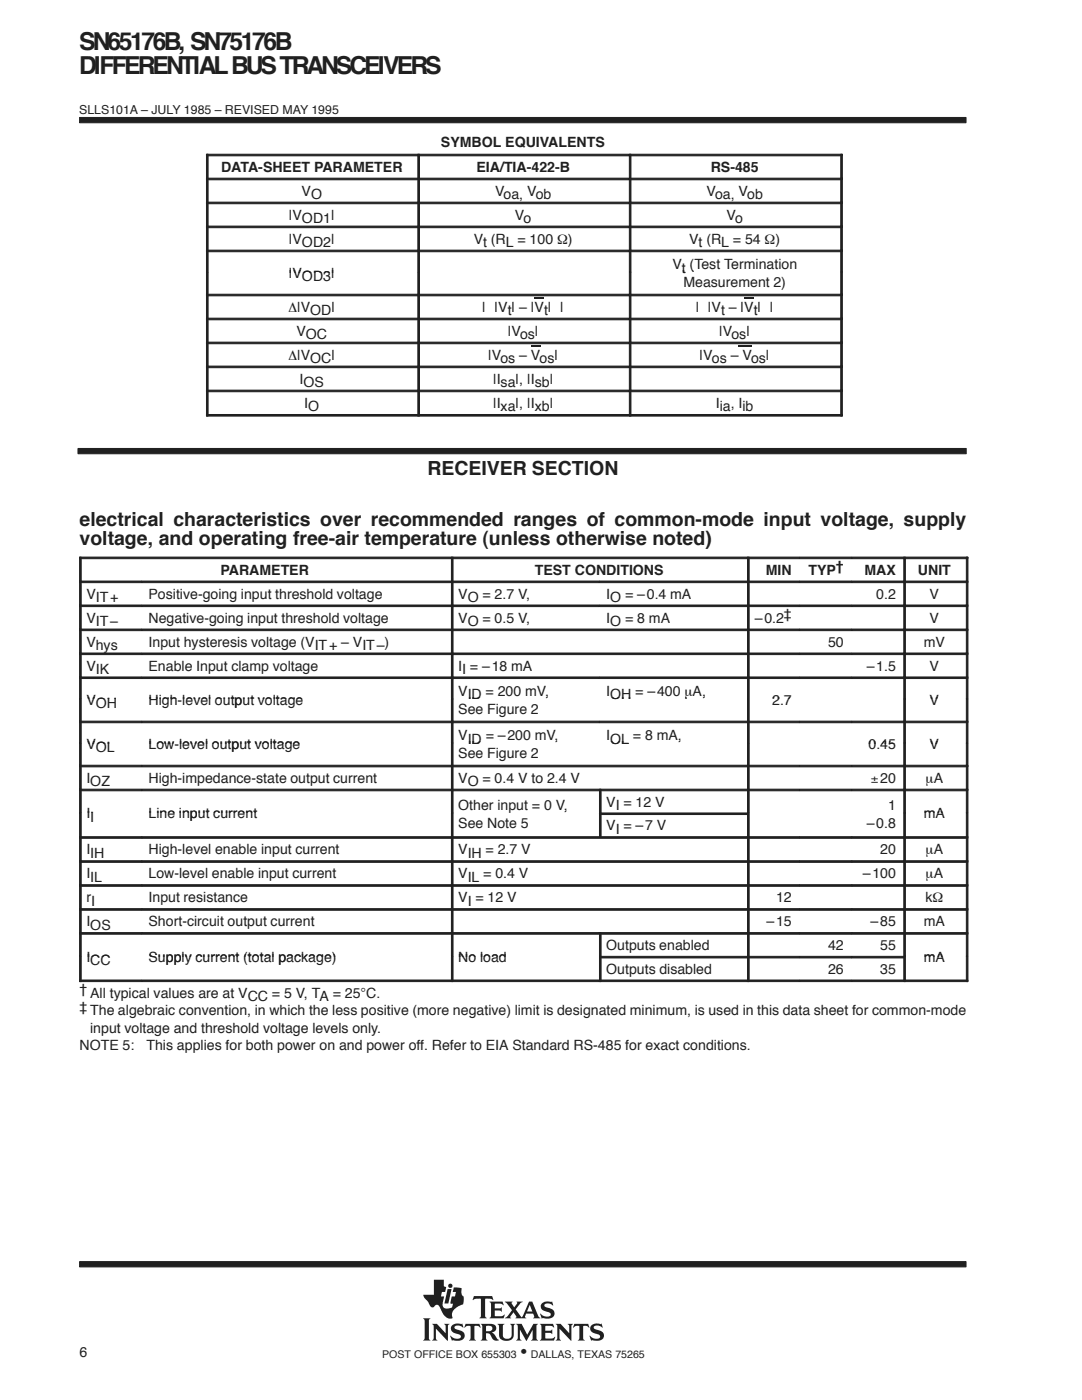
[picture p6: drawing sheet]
<svg xmlns="http://www.w3.org/2000/svg" width="216mm" height="279mm" viewBox="0 0 216 279" stroke-linecap="round" stroke-linejoin="round" font-family="sans-serif">
<g fill="#231f20" stroke="#231f20" stroke-width=".2">
<path d="M15.9 23.4h176.9v1.1h-176.9z" fill-rule="evenodd"/>
<path d="M15.9 251.8h176.9v1h-176.9z" fill-rule="evenodd"/>
</g>
<g fill="#231f20">
<path d="M89.3 257.3h.8l-.6 2.8h-.8z"/>
<path d="M95.9 264.2h2.1a.85 .85 0 0 1 1 .8 .85 .85 0 0 1-.9 .9l.4 .3 .7 1 .4 .2-.2 .1a1.11 1.11 0 0 1-1.4-.9l-.3-.4-.7-.1v1l.3 .4h-1.4l.3-.5v-2.3z" fill-rule="evenodd"/>
<path d="M100.7 259.8h1.6l-.2 .4 .5 .7 .6-.8-.1-.3h1.2l-.5 .3-.9 1.2 1 1.5a.22 .22 0 0 0 .3 0 .22 .22 0 0 0 .1-.2l1.3-2.8h.6l1.2 2.8 .4 .5-1.4-.1a.24 .24 0 0 0 .2-.1 .24 .24 0 0 0 0-.3l-.2-.4h-1.4l-.3 .6 .3 .3h-2.2l.2-.4-.5-.8-.7 .9 .2 .3h-1.3l.5-.4 1-1.2z" fill-rule="evenodd"/>
<path d="M118 264.5a2.12 2.12 0 0 1 1.9-.2l.1-.2 .3 .8-.8-.3h-.7a.35 .35 0 0 0-.3 .2 .35 .35 0 0 0 .2 .4l.5 .2a1.16 1.16 0 0 1 1.2 1.6 1.23 1.23 0 0 1-1.1 .6l-1.1-.1-.2 .1-.4-1 .9 .5 .7 .1a.47 .47 0 0 0 .6-.5 .47 .47 0 0 0-.6-.4 1.29 1.29 0 0 1-1.4-1.5z" fill-rule="evenodd"/>
<path d="M114.6 264.2h2.8l.2 .8-.5-.4h-.6l-.1 .1v2.4l.3 .4h-1.4l.3-.4v-2.4l-.1-.1h-.6l-.6 .4z" fill-rule="evenodd"/>
<path d="M107.7 264.2h2.6l.2 .8-.6-.4-1.1 .1v.9h1l.4-.3v.9l-.3-.2h-1.1v1.1h1.4l.5-.3-.2 .7h-2.8l.3-.5v-2.3z" fill-rule="evenodd"/>
<path d="M110.9 264.2h1l1.7 1.9v-1.5l-.3-.4h1l-.3 .4v3l-2.4-2.4v1.9l.3 .4h-1l.3-.4v-2.5z" fill-rule="evenodd"/>
<path d="M103 264.2h1.1l1.1 2.2 1.2-2.2h.9l-.3 .4v2.5l.4 .4h-1.4l.3-.4v-1.7l-1.3 2.2-1.3-2.3v1.8l.4 .4h-1.1l.3-.5v-2.3z" fill-rule="evenodd"/>
<path d="M90.2 264.5a2.17 2.17 0 0 1 1.9-.2l.1-.2 .3 .8-.8-.3h-.7a.36 .36 0 0 0-.3 .4 .36 .36 0 0 0 .4 .3l.3 .1a1.19 1.19 0 0 1 1.3 1.5l-.1 .1a1.23 1.23 0 0 1-1.1 .6l-1.1-.1-.2 .1-.4-1h.1a1.37 1.37 0 0 0 2.1 .2 .6 .6 0 0 0-.8-.6 1.08 1.08 0 0 1-1-.5 1.08 1.08 0 0 1 0-1.1z" fill-rule="evenodd"/>
<path d="M92.9 264.2h2.8l.2 .8-.5-.4h-.6l-.1 .1v2.4l.3 .4h-1.4l.2-.2 .1-.3v-2.3l-.7-.1-.6 .4z" fill-rule="evenodd"/>
<path d="M99.3 264.2h1.3l-.3 .3 .1 2.2 .2 .4 .8 .1a.73 .73 0 0 0 .7-.8v-1.9l-.3-.3h1l-.3 .3v2a1.56 1.56 0 0 1-1.3 1.1 1.56 1.56 0 0 1-1.5-.6l-.1-2.5z" fill-rule="evenodd"/>
<path d="M86.2 264.2h1l1.7 1.9v-1.5l-.3-.4h1.1l-.3 .3v3.1l-2.4-2.4v1.9l.3 .4h-1.1l.3-.5v-2.3z" fill-rule="evenodd"/>
<path d="M84.4 263.1h1.5l-.3 .3v3.8l.3 .3h-1.5l.3-.5v-3.4z" fill-rule="evenodd"/>
<path d="M94.6 258.7h3.6l.2 .8-.7-.3-.9 .1v3.4l.3 .4h-1.4l.3-.4v-3.4l-1-.1-.7 .2z" fill-rule="evenodd"/>
<path d="M97.7 259.8h2.6l.2 .7-.7-.3h-1.1v.9h1.1l.3-.2v.9l-.3-.2-1.1-.1v1.1l.1 .1h1.3l.5-.4 .1 .1-.2 .7h-2.8l.3-.6v-2.2z" fill-rule="evenodd"/>
<path d="M108.1 260.2l.1-.1a1.87 1.87 0 0 1 1.4-.3l.4 .1 .2-.2 .2 .8-1.1-.4a.44 .44 0 0 0-.7 .4 .44 .44 0 0 0 .6 .4 1.34 1.34 0 0 1 1.4 1.4 1.13 1.13 0 0 1-1.1 .9l-.8-.1a.37 .37 0 0 0-.6 .1l-.3-1 .1-.1 .6 .5 .8 .2a.47 .47 0 0 0 .6-.5 .47 .47 0 0 0-.5-.5h-.2a1.11 1.11 0 0 1-1.2-1.6z" fill-rule="evenodd"/>
<path d="M86.6 255.4h2v1.3l.4 .2-.2 .9h-.6l-.2 .9h.6l-.2 1.1a1.11 1.11 0 0 0 .3 1.3l.6 .1 .9-.3 .2-.7-.5-.1 .2-1.4h.7l.2-.9h-.7l.3-.9 1.5 .2v.9l.1 .5 .3 .2v1a.54 .54 0 0 1-.4 .7l-.4 .2a2.35 2.35 0 0 0-1.5 1.6v.4a.29 .29 0 0 1 .1 .3 .29 .29 0 0 1-.2 .2l-.1 .1a2.21 2.21 0 0 1-2-1.9l-.1-.1a.68 .68 0 0 0-.5-.8 .68 .68 0 0 0-.8 .4 .88 .88 0 0 1-1.1-.8l-.8-1-.2-.6h2.1z" fill-rule="evenodd"/>
<circle cx="89.9" cy="256.6" r=".43"/>
</g>
<g fill="#fff">
<path d="M105.7 260.4l.5 1.3h-1z"/>
<path d="M97 264.7l.6-.1a.56 .56 0 0 1 .7 .5 .56 .56 0 0 1-.7 .6h-.6z" fill-rule="evenodd"/>
</g>
<g fill="#231f20" stroke="#231f20" stroke-width=".2">
<path d="M41.2 30.8h.3v4.7h-.3z" fill-rule="evenodd"/>
<path d="M41.2 30.8h42.2v.3h-42.2z" fill-rule="evenodd"/>
<path d="M83.4 30.8h.3v4.7h-.3z" fill-rule="evenodd"/>
<path d="M83.4 30.8h42.2v.3h-42.2z" fill-rule="evenodd"/>
<path d="M125.6 30.8h.3v4.7h-.3z" fill-rule="evenodd"/>
<path d="M167.8 30.8h.3v4.7h-.3z" fill-rule="evenodd"/>
<path d="M125.6 30.8h42.5v.3h-42.5z" fill-rule="evenodd"/>
<path d="M41.2 35.6h.3v4.7h-.3z" fill-rule="evenodd"/>
<path d="M41.2 35.6h42.2v.3h-42.2z" fill-rule="evenodd"/>
<path d="M83.4 35.6h.3v4.7h-.3z" fill-rule="evenodd"/>
<path d="M83.4 35.6h42.2v.3h-42.2z" fill-rule="evenodd"/>
<path d="M125.6 35.6h.3v4.7h-.3z" fill-rule="evenodd"/>
<path d="M167.8 35.6h.3v4.7h-.3z" fill-rule="evenodd"/>
<path d="M125.6 35.6h42.5v.3h-42.5z" fill-rule="evenodd"/>
<path d="M41.2 40.3h.3v4.8h-.3z" fill-rule="evenodd"/>
<path d="M41.2 40.3h42.2v.4h-42.2z" fill-rule="evenodd"/>
<path d="M83.4 40.3h.3v4.8h-.3z" fill-rule="evenodd"/>
<path d="M83.4 40.3h42.2v.4h-42.2z" fill-rule="evenodd"/>
<path d="M125.6 40.3h.3v4.8h-.3z" fill-rule="evenodd"/>
<path d="M167.8 40.3h.3v4.8h-.3z" fill-rule="evenodd"/>
<path d="M125.6 40.3h42.5v.4h-42.5z" fill-rule="evenodd"/>
<path d="M41.2 45.1h.3v4.8h-.3z" fill-rule="evenodd"/>
<path d="M41.2 45.1h42.2v.3h-42.2z" fill-rule="evenodd"/>
<path d="M83.4 45.1h.3v4.8h-.3z" fill-rule="evenodd"/>
<path d="M83.4 45.1h42.2v.3h-42.2z" fill-rule="evenodd"/>
<path d="M125.6 45.1h.3v4.8h-.3z" fill-rule="evenodd"/>
<path d="M167.8 45.1h.3v4.8h-.3z" fill-rule="evenodd"/>
<path d="M125.6 45.1h42.5v.3h-42.5z" fill-rule="evenodd"/>
<path d="M41.2 49.9h.3v4.4h-.3z" fill-rule="evenodd"/>
<path d="M41.2 49.9h42.2v.3h-42.2z" fill-rule="evenodd"/>
<path d="M83.4 49.9h.3v4.4h-.3z" fill-rule="evenodd"/>
<path d="M83.4 49.9h42.2v.3h-42.2z" fill-rule="evenodd"/>
<path d="M125.6 49.9h.3v4.4h-.3z" fill-rule="evenodd"/>
<path d="M167.8 49.9h.3v4.4h-.3z" fill-rule="evenodd"/>
<path d="M125.6 49.9h42.5v.3h-42.5z" fill-rule="evenodd"/>
<path d="M41.2 54.3h.3v4.4h-.3z" fill-rule="evenodd"/>
<path d="M83.4 54.3h.3v4.4h-.3z" fill-rule="evenodd"/>
<path d="M125.6 54.3h.3v4.4h-.3z" fill-rule="evenodd"/>
<path d="M167.8 54.3h.3v4.4h-.3z" fill-rule="evenodd"/>
<path d="M41.2 58.7h.3v4.8h-.3z" fill-rule="evenodd"/>
<path d="M41.2 58.7h42.2v.3h-42.2z" fill-rule="evenodd"/>
</g>
<path d="M106.7 59.4h1.9v.3h-1.9z" fill-rule="evenodd" fill="#231f20"/>
<g fill="#231f20" stroke="#231f20" stroke-width=".2">
<path d="M83.4 58.7h.3v4.8h-.3z" fill-rule="evenodd"/>
<path d="M83.4 58.7h42.2v.3h-42.2z" fill-rule="evenodd"/>
</g>
<path d="M148.5 59.4h1.9v.3h-1.9z" fill-rule="evenodd" fill="#231f20"/>
<g fill="#231f20" stroke="#231f20" stroke-width=".2">
<path d="M125.6 58.7h.3v4.8h-.3z" fill-rule="evenodd"/>
<path d="M167.8 58.7h.3v4.8h-.3z" fill-rule="evenodd"/>
<path d="M125.6 58.7h42.5v.3h-42.5z" fill-rule="evenodd"/>
<path d="M41.2 63.5h.3v4.8h-.3z" fill-rule="evenodd"/>
<path d="M41.2 63.5h42.2v.3h-42.2z" fill-rule="evenodd"/>
<path d="M83.4 63.5h.3v4.8h-.3z" fill-rule="evenodd"/>
<path d="M83.4 63.5h42.2v.3h-42.2z" fill-rule="evenodd"/>
<path d="M125.6 63.5h.3v4.8h-.3z" fill-rule="evenodd"/>
<path d="M167.8 63.5h.3v4.8h-.3z" fill-rule="evenodd"/>
<path d="M125.6 63.5h42.5v.3h-42.5z" fill-rule="evenodd"/>
<path d="M41.2 68.3h.3v4.7h-.3z" fill-rule="evenodd"/>
<path d="M41.2 68.3h42.2v.3h-42.2z" fill-rule="evenodd"/>
</g>
<path d="M105.9 68.9h1.9v.4h-1.9z" fill-rule="evenodd" fill="#231f20"/>
<g fill="#231f20" stroke="#231f20" stroke-width=".2">
<path d="M83.4 68.3h.3v4.7h-.3z" fill-rule="evenodd"/>
<path d="M83.4 68.3h42.2v.3h-42.2z" fill-rule="evenodd"/>
<path d="M125.6 68.3h.3v4.7h-.3z" fill-rule="evenodd"/>
<path d="M167.8 68.3h.3v4.7h-.3z" fill-rule="evenodd"/>
<path d="M125.6 68.3h42.5v.3h-42.5z" fill-rule="evenodd"/>
<path d="M41.2 73.1h.3v4.7h-.3z" fill-rule="evenodd"/>
<path d="M41.2 73.1h42.2v.3h-42.2z" fill-rule="evenodd"/>
<path d="M83.4 73.1h.3v4.7h-.3z" fill-rule="evenodd"/>
<path d="M83.4 73.1h42.2v.3h-42.2z" fill-rule="evenodd"/>
<path d="M125.6 73.1h.3v4.7h-.3z" fill-rule="evenodd"/>
<path d="M167.8 73.1h.3v4.7h-.3z" fill-rule="evenodd"/>
<path d="M125.6 73.1h42.5v.3h-42.5z" fill-rule="evenodd"/>
<path d="M41.2 77.9h.3v5.1h-.3z" fill-rule="evenodd"/>
<path d="M41.2 77.9h42.2v.3h-42.2z" fill-rule="evenodd"/>
<path d="M41.2 82.7h42.2v.3h-42.2z" fill-rule="evenodd"/>
<path d="M83.4 77.9h.3v5.1h-.3z" fill-rule="evenodd"/>
<path d="M83.4 77.9h42.2v.3h-42.2z" fill-rule="evenodd"/>
<path d="M83.4 82.7h42.2v.3h-42.2z" fill-rule="evenodd"/>
<path d="M125.6 77.9h.3v5.1h-.3z" fill-rule="evenodd"/>
<path d="M167.8 77.9h.3v5.1h-.3z" fill-rule="evenodd"/>
<path d="M125.6 77.9h42.5v.3h-42.5z" fill-rule="evenodd"/>
<path d="M125.6 82.7h42.5v.3h-42.5z" fill-rule="evenodd"/>
<path d="M15.6 89.5h177.2v1.1h-177.2z" fill-rule="evenodd"/>
<path d="M15.9 111.2h.3v4.7h-.3z" fill-rule="evenodd"/>
<path d="M15.9 111.2h74.2v.3h-74.2z" fill-rule="evenodd"/>
<path d="M90.1 111.2h.3v4.7h-.3z" fill-rule="evenodd"/>
<path d="M90.1 111.2h59v.3h-59z" fill-rule="evenodd"/>
<path d="M149.2 111.2h.3v4.7h-.3z" fill-rule="evenodd"/>
<path d="M149.2 111.2h10.3v.3h-10.3z" fill-rule="evenodd"/>
<path d="M159.5 111.2h10.4v.3h-10.4z" fill-rule="evenodd"/>
<path d="M169.9 111.2h10.4v.3h-10.4z" fill-rule="evenodd"/>
<path d="M180.3 111.2h.4v4.7h-.4z" fill-rule="evenodd"/>
<path d="M192.8 111.2h.3v4.7h-.3z" fill-rule="evenodd"/>
<path d="M180.3 111.2h12.8v.3h-12.8z" fill-rule="evenodd"/>
<path d="M15.9 116h.3v4.7h-.3z" fill-rule="evenodd"/>
<path d="M15.9 116h12.4v.3h-12.4z" fill-rule="evenodd"/>
<path d="M28.3 116h61.8v.3h-61.8z" fill-rule="evenodd"/>
<path d="M90.1 116h.3v4.7h-.3z" fill-rule="evenodd"/>
<path d="M90.1 116h29.5v.3h-29.5z" fill-rule="evenodd"/>
<path d="M119.6 116h29.5v.3h-29.5z" fill-rule="evenodd"/>
<path d="M149.2 116h.3v4.7h-.3z" fill-rule="evenodd"/>
<path d="M149.2 116h10.3v.3h-10.3z" fill-rule="evenodd"/>
<path d="M159.5 116h10.4v.3h-10.4z" fill-rule="evenodd"/>
<path d="M169.9 116h10.4v.3h-10.4z" fill-rule="evenodd"/>
<path d="M180.3 116h.4v4.7h-.4z" fill-rule="evenodd"/>
<path d="M192.8 116h.3v4.7h-.3z" fill-rule="evenodd"/>
<path d="M180.3 116h12.8v.3h-12.8z" fill-rule="evenodd"/>
<path d="M15.9 120.7h.3v4.8h-.3z" fill-rule="evenodd"/>
<path d="M15.9 120.7h12.4v.4h-12.4z" fill-rule="evenodd"/>
<path d="M28.3 120.7h61.8v.4h-61.8z" fill-rule="evenodd"/>
<path d="M90.1 120.7h.3v4.8h-.3z" fill-rule="evenodd"/>
<path d="M90.1 120.7h29.5v.4h-29.5z" fill-rule="evenodd"/>
<path d="M119.6 120.7h29.5v.4h-29.5z" fill-rule="evenodd"/>
<path d="M149.2 120.7h.3v4.8h-.3z" fill-rule="evenodd"/>
<path d="M149.2 120.7h10.3v.4h-10.3z" fill-rule="evenodd"/>
<path d="M159.5 120.7h10.4v.4h-10.4z" fill-rule="evenodd"/>
<path d="M169.9 120.7h10.4v.4h-10.4z" fill-rule="evenodd"/>
<path d="M180.3 120.7h.4v4.8h-.4z" fill-rule="evenodd"/>
<path d="M192.8 120.7h.3v4.8h-.3z" fill-rule="evenodd"/>
<path d="M180.3 120.7h12.8v.4h-12.8z" fill-rule="evenodd"/>
<path d="M15.9 125.5h.3v4.8h-.3z" fill-rule="evenodd"/>
<path d="M15.9 125.5h12.4v.4h-12.4z" fill-rule="evenodd"/>
<path d="M28.3 125.5h61.8v.4h-61.8z" fill-rule="evenodd"/>
<path d="M90.1 125.5h.3v4.8h-.3z" fill-rule="evenodd"/>
<path d="M90.1 125.5h59v.4h-59z" fill-rule="evenodd"/>
<path d="M149.2 125.5h.3v4.8h-.3z" fill-rule="evenodd"/>
<path d="M149.2 125.5h10.3v.4h-10.3z" fill-rule="evenodd"/>
<path d="M159.5 125.5h10.4v.4h-10.4z" fill-rule="evenodd"/>
<path d="M169.9 125.5h10.4v.4h-10.4z" fill-rule="evenodd"/>
<path d="M180.3 125.5h.4v4.8h-.4z" fill-rule="evenodd"/>
<path d="M192.8 125.5h.3v4.8h-.3z" fill-rule="evenodd"/>
<path d="M180.3 125.5h12.8v.4h-12.8z" fill-rule="evenodd"/>
<path d="M15.9 130.3h.3v4.8h-.3z" fill-rule="evenodd"/>
<path d="M15.9 130.3h12.4v.3h-12.4z" fill-rule="evenodd"/>
<path d="M28.3 130.3h61.8v.3h-61.8z" fill-rule="evenodd"/>
<path d="M90.1 130.3h.3v4.8h-.3z" fill-rule="evenodd"/>
<path d="M90.1 130.3h59v.3h-59z" fill-rule="evenodd"/>
<path d="M149.2 130.3h.3v4.8h-.3z" fill-rule="evenodd"/>
<path d="M149.2 130.3h10.3v.3h-10.3z" fill-rule="evenodd"/>
<path d="M159.5 130.3h10.4v.3h-10.4z" fill-rule="evenodd"/>
<path d="M169.9 130.3h10.4v.3h-10.4z" fill-rule="evenodd"/>
<path d="M180.3 130.3h.4v4.8h-.4z" fill-rule="evenodd"/>
<path d="M192.8 130.3h.3v4.8h-.3z" fill-rule="evenodd"/>
<path d="M180.3 130.3h12.8v.3h-12.8z" fill-rule="evenodd"/>
<path d="M15.9 135.1h.3v4.4h-.3z" fill-rule="evenodd"/>
<path d="M15.9 135.1h12.4v.3h-12.4z" fill-rule="evenodd"/>
<path d="M28.3 135.1h61.8v.3h-61.8z" fill-rule="evenodd"/>
<path d="M90.1 135.1h.3v4.4h-.3z" fill-rule="evenodd"/>
<path d="M90.1 135.1h29.5v.3h-29.5z" fill-rule="evenodd"/>
<path d="M119.6 135.1h29.5v.3h-29.5z" fill-rule="evenodd"/>
<path d="M149.2 135.1h.3v4.4h-.3z" fill-rule="evenodd"/>
<path d="M149.2 135.1h10.3v.3h-10.3z" fill-rule="evenodd"/>
<path d="M159.5 135.1h10.4v.3h-10.4z" fill-rule="evenodd"/>
<path d="M169.9 135.1h10.4v.3h-10.4z" fill-rule="evenodd"/>
<path d="M180.3 135.1h.4v4.4h-.4z" fill-rule="evenodd"/>
<path d="M192.8 135.1h.3v4.4h-.3z" fill-rule="evenodd"/>
<path d="M180.3 135.1h12.8v.3h-12.8z" fill-rule="evenodd"/>
<path d="M15.9 139.5h.3v4.4h-.3z" fill-rule="evenodd"/>
<path d="M90.1 139.5h.3v4.4h-.3z" fill-rule="evenodd"/>
<path d="M149.2 139.5h.3v4.4h-.3z" fill-rule="evenodd"/>
<path d="M180.3 139.5h.4v4.4h-.4z" fill-rule="evenodd"/>
<path d="M192.8 139.5h.3v4.4h-.3z" fill-rule="evenodd"/>
<path d="M15.9 143.9h.3v4.4h-.3z" fill-rule="evenodd"/>
<path d="M15.9 143.9h12.4v.3h-12.4z" fill-rule="evenodd"/>
<path d="M28.3 143.9h61.8v.3h-61.8z" fill-rule="evenodd"/>
<path d="M90.1 143.9h.3v4.4h-.3z" fill-rule="evenodd"/>
<path d="M90.1 143.9h29.5v.3h-29.5z" fill-rule="evenodd"/>
<path d="M119.6 143.9h29.5v.3h-29.5z" fill-rule="evenodd"/>
<path d="M149.2 143.9h.3v4.4h-.3z" fill-rule="evenodd"/>
<path d="M149.2 143.9h10.3v.3h-10.3z" fill-rule="evenodd"/>
<path d="M159.5 143.9h10.4v.3h-10.4z" fill-rule="evenodd"/>
<path d="M169.9 143.9h10.4v.3h-10.4z" fill-rule="evenodd"/>
<path d="M180.3 143.9h.4v4.4h-.4z" fill-rule="evenodd"/>
<path d="M192.8 143.9h.3v4.4h-.3z" fill-rule="evenodd"/>
<path d="M180.3 143.9h12.8v.3h-12.8z" fill-rule="evenodd"/>
<path d="M15.9 148.3h.3v4.4h-.3z" fill-rule="evenodd"/>
<path d="M90.1 148.3h.3v4.4h-.3z" fill-rule="evenodd"/>
<path d="M149.2 148.3h.3v4.4h-.3z" fill-rule="evenodd"/>
<path d="M180.3 148.3h.4v4.4h-.4z" fill-rule="evenodd"/>
<path d="M192.8 148.3h.3v4.4h-.3z" fill-rule="evenodd"/>
<path d="M15.9 152.7h.3v4.8h-.3z" fill-rule="evenodd"/>
<path d="M15.9 152.7h12.4v.3h-12.4z" fill-rule="evenodd"/>
<path d="M28.3 152.7h61.8v.3h-61.8z" fill-rule="evenodd"/>
<path d="M90.1 152.7h.3v4.8h-.3z" fill-rule="evenodd"/>
<path d="M90.1 152.7h59v.3h-59z" fill-rule="evenodd"/>
<path d="M149.2 152.7h.3v4.8h-.3z" fill-rule="evenodd"/>
<path d="M149.2 152.7h10.3v.3h-10.3z" fill-rule="evenodd"/>
<path d="M159.5 152.7h10.4v.3h-10.4z" fill-rule="evenodd"/>
<path d="M169.9 152.7h10.4v.3h-10.4z" fill-rule="evenodd"/>
<path d="M180.3 152.7h.4v4.8h-.4z" fill-rule="evenodd"/>
<path d="M192.8 152.7h.3v4.8h-.3z" fill-rule="evenodd"/>
<path d="M180.3 152.7h12.8v.3h-12.8z" fill-rule="evenodd"/>
<path d="M15.9 157.5h.3v4.7h-.3z" fill-rule="evenodd"/>
<path d="M15.9 157.5h12.4v.3h-12.4z" fill-rule="evenodd"/>
<path d="M28.3 157.5h61.8v.3h-61.8z" fill-rule="evenodd"/>
<path d="M90.1 157.5h.3v4.7h-.3z" fill-rule="evenodd"/>
<path d="M90.1 157.5h29.5v.3h-29.5z" fill-rule="evenodd"/>
<path d="M119.6 157.5h.3v4.7h-.3z" fill-rule="evenodd"/>
<path d="M119.6 157.5h29.5v.3h-29.5z" fill-rule="evenodd"/>
<path d="M149.2 157.5h.3v4.7h-.3z" fill-rule="evenodd"/>
<path d="M149.2 157.5h10.3v.3h-10.3z" fill-rule="evenodd"/>
<path d="M159.5 157.5h10.4v.3h-10.4z" fill-rule="evenodd"/>
<path d="M169.9 157.5h10.4v.3h-10.4z" fill-rule="evenodd"/>
<path d="M180.3 157.5h.4v4.7h-.4z" fill-rule="evenodd"/>
<path d="M192.8 157.5h.3v4.7h-.3z" fill-rule="evenodd"/>
<path d="M180.3 157.5h12.8v.3h-12.8z" fill-rule="evenodd"/>
<path d="M15.9 162.2h.3v4.8h-.3z" fill-rule="evenodd"/>
<path d="M90.1 162.2h.3v4.8h-.3z" fill-rule="evenodd"/>
<path d="M119.6 162.2h.3v4.8h-.3z" fill-rule="evenodd"/>
<path d="M119.6 162.2h29.5v.4h-29.5z" fill-rule="evenodd"/>
<path d="M149.2 162.2h.3v4.8h-.3z" fill-rule="evenodd"/>
<path d="M180.3 162.2h.4v4.8h-.4z" fill-rule="evenodd"/>
<path d="M192.8 162.2h.3v4.8h-.3z" fill-rule="evenodd"/>
<path d="M15.9 167h.3v4.8h-.3z" fill-rule="evenodd"/>
<path d="M15.9 167h12.4v.3h-12.4z" fill-rule="evenodd"/>
<path d="M28.3 167h61.8v.3h-61.8z" fill-rule="evenodd"/>
<path d="M90.1 167h.3v4.8h-.3z" fill-rule="evenodd"/>
<path d="M90.1 167h59v.3h-59z" fill-rule="evenodd"/>
<path d="M149.2 167h.3v4.8h-.3z" fill-rule="evenodd"/>
<path d="M149.2 167h10.3v.3h-10.3z" fill-rule="evenodd"/>
<path d="M159.5 167h10.4v.3h-10.4z" fill-rule="evenodd"/>
<path d="M169.9 167h10.4v.3h-10.4z" fill-rule="evenodd"/>
<path d="M180.3 167h.4v4.8h-.4z" fill-rule="evenodd"/>
<path d="M192.8 167h.3v4.8h-.3z" fill-rule="evenodd"/>
<path d="M180.3 167h12.8v.3h-12.8z" fill-rule="evenodd"/>
<path d="M15.9 171.8h.3v4.7h-.3z" fill-rule="evenodd"/>
<path d="M15.9 171.8h12.4v.3h-12.4z" fill-rule="evenodd"/>
<path d="M28.3 171.8h61.8v.3h-61.8z" fill-rule="evenodd"/>
<path d="M90.1 171.8h.3v4.7h-.3z" fill-rule="evenodd"/>
<path d="M90.1 171.8h59v.3h-59z" fill-rule="evenodd"/>
<path d="M149.2 171.8h.3v4.7h-.3z" fill-rule="evenodd"/>
<path d="M149.2 171.8h10.3v.3h-10.3z" fill-rule="evenodd"/>
<path d="M159.5 171.8h10.4v.3h-10.4z" fill-rule="evenodd"/>
<path d="M169.9 171.8h10.4v.3h-10.4z" fill-rule="evenodd"/>
<path d="M180.3 171.8h.4v4.7h-.4z" fill-rule="evenodd"/>
<path d="M192.8 171.8h.3v4.7h-.3z" fill-rule="evenodd"/>
<path d="M180.3 171.8h12.8v.3h-12.8z" fill-rule="evenodd"/>
<path d="M15.9 176.6h.3v4.7h-.3z" fill-rule="evenodd"/>
<path d="M15.9 176.6h12.4v.3h-12.4z" fill-rule="evenodd"/>
<path d="M28.3 176.6h61.8v.3h-61.8z" fill-rule="evenodd"/>
<path d="M90.1 176.6h.3v4.7h-.3z" fill-rule="evenodd"/>
<path d="M90.1 176.6h59v.3h-59z" fill-rule="evenodd"/>
<path d="M149.2 176.6h.3v4.7h-.3z" fill-rule="evenodd"/>
<path d="M149.2 176.6h10.3v.3h-10.3z" fill-rule="evenodd"/>
<path d="M159.5 176.6h10.4v.3h-10.4z" fill-rule="evenodd"/>
<path d="M169.9 176.6h10.4v.3h-10.4z" fill-rule="evenodd"/>
<path d="M180.3 176.6h.4v4.7h-.4z" fill-rule="evenodd"/>
<path d="M192.8 176.6h.3v4.7h-.3z" fill-rule="evenodd"/>
<path d="M180.3 176.6h12.8v.3h-12.8z" fill-rule="evenodd"/>
<path d="M15.9 181.3h.3v4.8h-.3z" fill-rule="evenodd"/>
<path d="M15.9 181.3h12.4v.4h-12.4z" fill-rule="evenodd"/>
<path d="M28.3 181.3h61.8v.4h-61.8z" fill-rule="evenodd"/>
<path d="M90.1 181.3h.3v4.8h-.3z" fill-rule="evenodd"/>
<path d="M90.1 181.3h59v.4h-59z" fill-rule="evenodd"/>
<path d="M149.2 181.3h.3v4.8h-.3z" fill-rule="evenodd"/>
<path d="M149.2 181.3h10.3v.4h-10.3z" fill-rule="evenodd"/>
<path d="M159.5 181.3h10.4v.4h-10.4z" fill-rule="evenodd"/>
<path d="M169.9 181.3h10.4v.4h-10.4z" fill-rule="evenodd"/>
<path d="M180.3 181.3h.4v4.8h-.4z" fill-rule="evenodd"/>
<path d="M192.8 181.3h.3v4.8h-.3z" fill-rule="evenodd"/>
<path d="M180.3 181.3h12.8v.4h-12.8z" fill-rule="evenodd"/>
<path d="M15.9 186.1h.3v4.7h-.3z" fill-rule="evenodd"/>
<path d="M15.9 186.1h12.4v.3h-12.4z" fill-rule="evenodd"/>
<path d="M28.3 186.1h61.8v.3h-61.8z" fill-rule="evenodd"/>
<path d="M90.1 186.1h.3v4.7h-.3z" fill-rule="evenodd"/>
<path d="M90.1 186.1h29.5v.3h-29.5z" fill-rule="evenodd"/>
<path d="M119.6 186.1h.3v4.7h-.3z" fill-rule="evenodd"/>
<path d="M119.6 186.1h29.5v.3h-29.5z" fill-rule="evenodd"/>
<path d="M149.2 186.1h.3v4.7h-.3z" fill-rule="evenodd"/>
<path d="M149.2 186.1h10.3v.3h-10.3z" fill-rule="evenodd"/>
<path d="M159.5 186.1h10.4v.3h-10.4z" fill-rule="evenodd"/>
<path d="M169.9 186.1h10.4v.3h-10.4z" fill-rule="evenodd"/>
<path d="M180.3 186.1h.4v4.7h-.4z" fill-rule="evenodd"/>
<path d="M192.8 186.1h.3v4.7h-.3z" fill-rule="evenodd"/>
<path d="M180.3 186.1h12.8v.3h-12.8z" fill-rule="evenodd"/>
<path d="M15.9 190.9h.3v5h-.3z" fill-rule="evenodd"/>
<path d="M15.9 195.6h12.4v.3h-12.4z" fill-rule="evenodd"/>
<path d="M28.3 195.6h61.8v.3h-61.8z" fill-rule="evenodd"/>
<path d="M90.1 190.9h.3v5h-.3z" fill-rule="evenodd"/>
<path d="M90.1 195.6h29.5v.3h-29.5z" fill-rule="evenodd"/>
<path d="M119.6 190.9h.3v5h-.3z" fill-rule="evenodd"/>
<path d="M119.6 190.9h29.5v.3h-29.5z" fill-rule="evenodd"/>
<path d="M119.6 195.6h29.5v.3h-29.5z" fill-rule="evenodd"/>
<path d="M149.2 190.9h.3v5h-.3z" fill-rule="evenodd"/>
<path d="M149.2 190.9h10.3v.3h-10.3z" fill-rule="evenodd"/>
<path d="M149.2 195.6h10.3v.3h-10.3z" fill-rule="evenodd"/>
<path d="M159.5 190.9h10.4v.3h-10.4z" fill-rule="evenodd"/>
<path d="M159.5 195.6h10.4v.3h-10.4z" fill-rule="evenodd"/>
<path d="M169.9 190.9h10.4v.3h-10.4z" fill-rule="evenodd"/>
<path d="M169.9 195.6h10.4v.3h-10.4z" fill-rule="evenodd"/>
<path d="M180.3 190.9h.4v5h-.4z" fill-rule="evenodd"/>
<path d="M192.8 190.9h.3v5h-.3z" fill-rule="evenodd"/>
<path d="M180.3 195.6h12.8v.3h-12.8z" fill-rule="evenodd"/>
</g>
<path d="M147.4 69.1h2.6" fill="none" stroke="#231f20" stroke-width=".36"/>
<g font-size="4.9" fill="#231f20">
<text x="15.8" y="9.9">SN65176B, SN75176B</text>
<text x="15.8" y="14.8">DIFFERENTIAL BUS TRANSCEIVERS</text>
</g>
<g font-size="3.9" fill="#231f20">
<text x="85.3" y="94.8">RECEIVER SECTION</text>
<text x="15.9" y="104.9">electrical characteristics over recommended ranges of common-mode input voltage, supply</text>
<text x="15.9" y="108.8">voltage, and operating free-air temperature (unless otherwise noted)</text>
</g>
<text font-size="3.5" fill="#231f20" x="103.7" y="271">•</text>
<g font-size="2.8" fill="#231f20">
<text x="88" y="29.4">SYMBOL EQUIVALENTS</text>
<text x="44.1" y="34.3">DATA-SHEET PARAMETER</text>
<text x="95.1" y="34.3">EIA/TIA-422-B</text>
<text x="141.8" y="34.3">RS-485</text>
<text x="60.2" y="39.1">VO</text>
<text x="98.8" y="39.1">Voa, Vob</text>
<text x="141" y="39.1">Voa, Vob</text>
<text x="57.6" y="43.9">|VOD1|</text>
<text x="102.8" y="43.9">Vo</text>
<text x="145" y="43.9">Vo</text>
<text x="57.6" y="48.6">|VOD2|</text>
<text x="94.5" y="48.6">Vt (RL = 100 Ω)</text>
<text x="134.2" y="53.7">Vt (Test Termination</text>
<text x="137.5" y="48.6">Vt (RL = 54 Ω)</text>
<text x="137.6" y="53.7">(</text>
<text x="57.6" y="55.4">|VOD3|</text>
<text x="136.4" y="57.2">Measurement 2)</text>
<text x="57.6" y="62.2">Δ|VOD|</text>
<text x="96.2" y="62.2">| |Vt| – |Vt| |</text>
<text x="138.8" y="62.2">| |Vt – |Vt| |</text>
<text x="57.6" y="71.8">Δ|VOC|</text>
<text x="59.2" y="67">VOC</text>
<text x="97.4" y="71.8">|Vos – Vos|</text>
<text x="101.3" y="67">|Vos|</text>
<text x="139.6" y="71.8">|Vos – Vos|</text>
<text x="143.5" y="67">|Vos|</text>
<text x="59.8" y="76.6">IOS</text>
<text x="98.4" y="76.6">|Isa|, |Isb|</text>
<text x="60.7" y="81.4">IO</text>
<text x="98.4" y="81.4">|Ixa|, |Ixb|</text>
<text x="142.9" y="81.4">Iia, Iib</text>
<text x="17.2" y="119.5">VIT+</text>
<text x="29.6" y="119.5">Positive-going input threshold voltage</text>
<text x="44" y="114.7">PARAMETER</text>
<text x="91.4" y="119.5">VO = 2.7 V,</text>
<text x="106.7" y="114.7">TEST CONDITIONS</text>
<text x="121" y="119.5">IO = –0.4 mA</text>
<text x="152.8" y="114.7">MIN</text>
<text x="161.3" y="114.7">TYP†</text>
<text x="172.5" y="114.7">MAX</text>
<text x="174.9" y="119.5">0.2</text>
<text x="183.2" y="114.7">UNIT</text>
<text x="185.5" y="119.5">V</text>
<text x="17.2" y="124.3">VIT–</text>
<text x="29.6" y="124.3">Negative-going input threshold voltage</text>
<text x="91.4" y="124.3">VO = 0.5 V,</text>
<text x="121" y="124.3">IO = 8 mA</text>
<text x="150.6" y="124.3">–0.2‡</text>
<text x="185.5" y="124.3">V</text>
<text x="17.2" y="129.1">Vhys</text>
<text x="29.6" y="129.1">Input hysteresis voltage (VIT+ – VIT–)</text>
<text x="165.2" y="129.1">50</text>
<text x="184.3" y="129.1">mV</text>
<text x="17.2" y="133.8">VIK</text>
<text x="29.6" y="133.8">Enable Input clamp voltage</text>
<text x="91.4" y="133.8">II = –18 mA</text>
<text x="172.9" y="133.8">–1.5</text>
<text x="185.5" y="133.8">V</text>
<text x="17.2" y="140.6">VOH</text>
<text x="29.6" y="140.6">High level output voltage</text>
<text x="29.6" y="140.6">High-level output voltage</text>
<text x="91.4" y="138.9">VID = 200 mV,,</text>
<text x="91.4" y="142.4">See Figure 2</text>
<text x="93.3" y="139.6">ID</text>
<text x="121" y="138.9">IOH = –400 µA,,</text>
<text x="121.8" y="139.6">OH</text>
<text x="136.6" y="138.9">µ</text>
<text x="154.1" y="140.6">2 7</text>
<text x="154.1" y="140.6">2.7</text>
<text x="185.5" y="140.6">V</text>
<text x="17.2" y="149.4">VOL</text>
<text x="29.6" y="149.4">Low level output voltage</text>
<text x="29.6" y="149.4">Low-level output voltage</text>
<text x="91.4" y="147.7">VID = –200 mV,,</text>
<text x="93.3" y="148.4">ID</text>
<text x="121" y="147.7">IOL = 8 mA,,</text>
<text x="121.8" y="148.4">OL</text>
<text x="173.3" y="149.4">0 45</text>
<text x="173.3" y="149.4">0.45</text>
<text x="185.5" y="149.4">V</text>
<text x="91.4" y="151.2">See Figure 2</text>
<text x="17.2" y="156.2">IOZ</text>
<text x="29.6" y="156.2">High-impedance-state output current</text>
<text x="91.4" y="156.2">VO = 0.4 V to 2.4 V</text>
<text x="91.4" y="161.6">Other input = 0 V,,</text>
<text x="121" y="161">VI = 12 V</text>
<text x="173.7" y="156.2">±20</text>
<text x="177.2" y="161.6">1</text>
<text x="184.7" y="156.2">µA</text>
<text x="17.2" y="163.3">II</text>
<text x="29.6" y="163.3">Line input current</text>
<text x="91.4" y="165.2">See Note 5</text>
<text x="121" y="165.7">VI = –7 V</text>
<text x="172.9" y="165.2">–0.8</text>
<text x="184.3" y="163.3">mA</text>
<text x="17.2" y="170.5">IIH</text>
<text x="29.6" y="170.5">High-level enable input current</text>
<text x="91.4" y="170.5">VIH = 2.7 V</text>
<text x="175.6" y="170.5">20</text>
<text x="184.7" y="170.5">µA</text>
<text x="17.2" y="175.3">IIL</text>
<text x="29.6" y="175.3">Low-level enable input current</text>
<text x="91.4" y="175.3">VIL = 0.4 V</text>
<text x="172.2" y="175.3">–100</text>
<text x="184.7" y="175.3">µA</text>
<text x="17.2" y="180.1">rI</text>
<text x="17.2" y="184.9">IOS</text>
<text x="29.6" y="180.1">Input resistance</text>
<text x="29.6" y="184.9">Short-circuit output current</text>
<text x="91.4" y="180.1">VI = 12 V</text>
<text x="152.9" y="184.9">–15</text>
<text x="154.9" y="180.1">12</text>
<text x="173.7" y="184.9">–85</text>
<text x="184.3" y="184.9">mA</text>
<text x="184.7" y="180.1">kΩ</text>
<text x="17.2" y="192">ICC</text>
<text x="29.6" y="192">Supply current (total package)</text>
<text x="91.4" y="192">No load</text>
<text x="121" y="189.6">Outputs enabled</text>
<text x="165.2" y="189.6">42</text>
<text x="175.6" y="189.6">55</text>
<text x="184.3" y="192">mA</text>
<text x="121" y="194.3">Outputs disabled</text>
<text x="165.2" y="194.3">26</text>
<text x="175.6" y="194.3">35</text>
<text x="15.9" y="201.9">‡ The algebraic convention, in which the less positive (more negative) limit is designated minimum, is used in this data sheet for common-mode</text>
<text x="15.9" y="198.4">† All typical values are at V</text>
<text x="49.4" y="199.8">CC = 5 V, TA = 25°C.</text>
<text x="15.9" y="209.6">NOTE 5:</text>
<text x="18" y="206.1">input voltage and threshold voltage levels only.</text>
<text x="29.2" y="209.6">This applies for both power on and power off. Refer to EIA Standard RS-485 for exact conditions.</text>
<text x="15.9" y="270.7">6</text>
</g>
<text font-size="2.5" fill="#231f20" x="15.8" y="22.7">SLLS101A – JULY 1985 – REVISED MAY 1995</text>
<g font-size="2.1" fill="#231f20">
<text x="76.3" y="271">POST OFFICE BOX 655303</text>
<text x="105.9" y="271">DALLAS, TEXAS 75265</text>
</g>
</svg>
